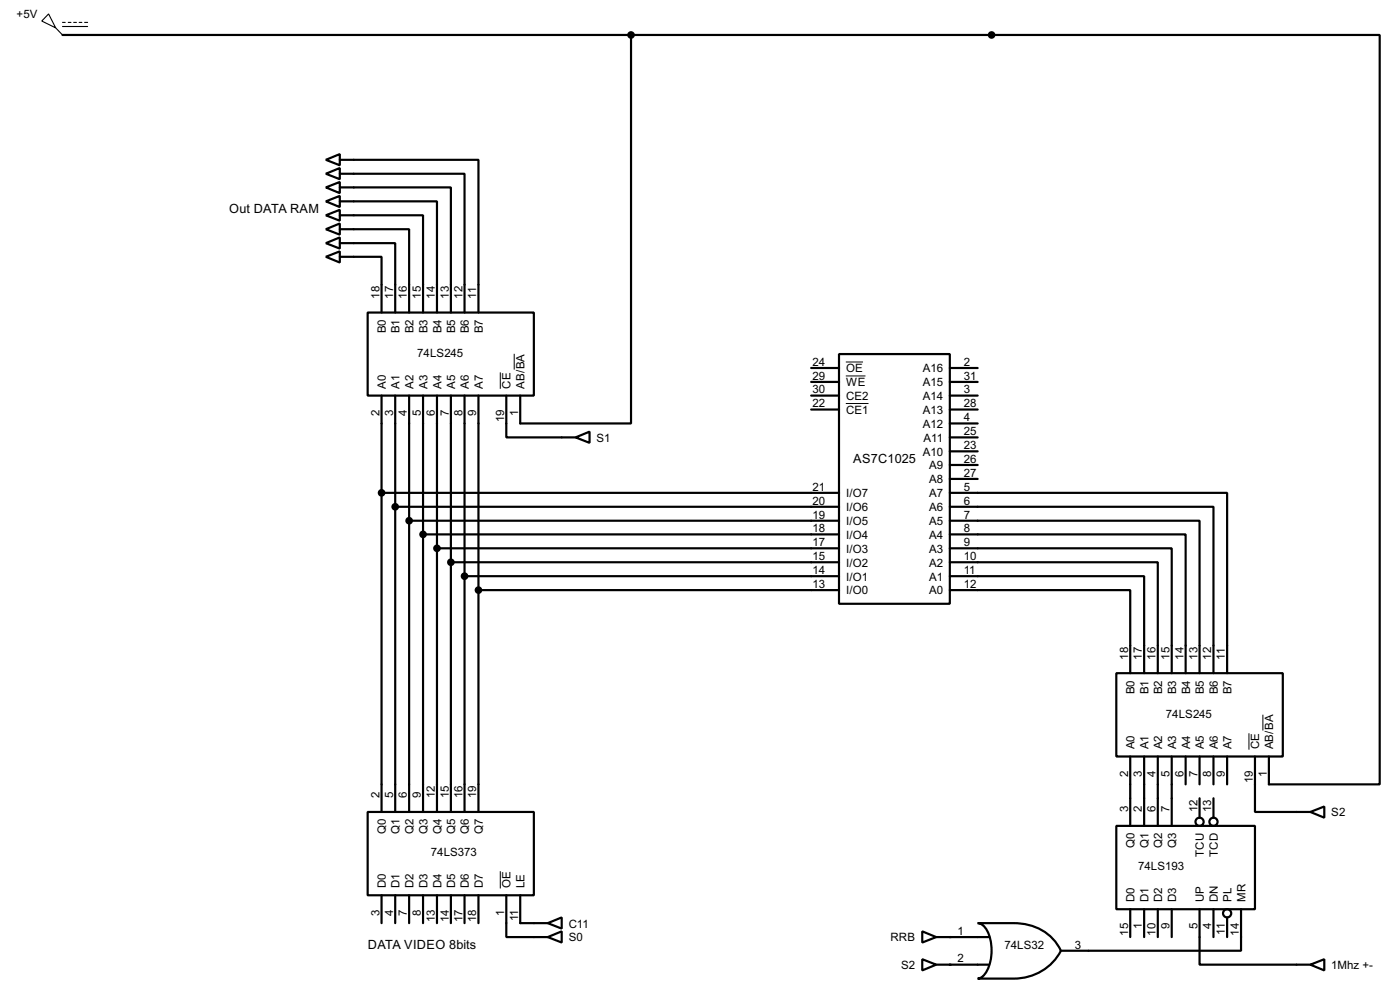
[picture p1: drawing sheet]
<svg xmlns="http://www.w3.org/2000/svg" width="256mm" height="180mm" viewBox="0 0 256 180" stroke-linecap="round" stroke-linejoin="round" font-family="sans-serif">
<g fill="none" stroke="#000" stroke-width=".4">
<path d="M11.5 6.4h241.3v137.2h-20.3v-5.1M115.6 6.4v71.1h-20.3v-5.1M59.7 39.4l2.6-1v2zM59.7 36.9l2.6-1v2zM59.7 34.3l2.6-1v2.1zM59.7 31.8l2.6-1v2zM59.7 29.3l2.6-1.1v2.1zM62.3 39.4h15.2v17.8M62.3 36.9h17.8v20.3M62.3 34.3h20.3v22.9M62.3 31.8h22.8v25.4M62.3 29.3h25.4v27.9"/>
<path d="M59.7 47l2.6-1v2.1zM59.7 44.5l2.6-1v2zM59.7 42l2.6-1.1v2.1zM62.3 47h7.6v10.2M62.3 44.5h10.1v12.7M62.3 42h12.7v15.2M67.4 57.2h30.4v15.2h-30.4zM69.9 72.4v76.2M72.4 72.4v76.2M75 72.4v76.2M77.5 72.4v76.2M80.1 72.4v76.2"/>
<path d="M82.6 72.4v76.2M85.1 72.4v76.2M87.7 72.4v76.2M92.8 72.4v7.7h12.7M148.6 75h5.1M148.6 72.4h5.1M148.6 69.9h5.1M148.6 67.4h5.1M153.7 64.8h20.3v45.7h-20.3zM174 77.5h5.1M174 75h5.1M174 72.4h5.1"/>
<path d="M174 69.9h5.1M174 67.4h5.1M69.9 90.2h83.8M72.4 92.8h81.3M75 95.3h78.7M77.5 97.8h76.2M105.5 80.1l2.5-1.1v2.1zM174 97.8h43.2v25.4M174 95.3h45.8v27.9M174 92.8h48.3v30.4M174 90.2h50.8v33M174 87.7h5.1"/>
<path d="M174 85.1h5.1M174 82.6h5.1M174 80.1h5.1M80.1 100.4h73.6M82.6 102.9h71.1M85.1 105.5h68.6M87.7 108h66M174 108h33.1v15.2M174 105.5h35.6v17.7M174 102.9h38.1v20.3M174 100.4h40.7v22.8M204.5 123.2h30.5v15.3h-30.5z"/>
<path d="M207.1 138.5v12.7M209.6 138.5v12.7M212.1 138.5v12.7M214.7 138.5v12.7M217.2 138.5v5.1M219.8 138.5v5.1M222.3 138.5v5.1M224.8 138.5v5.1M229.9 138.5v10.1h10.2M67.4 148.6h30.4v15.3h-30.4zM204.5 151.2h25.4v15.2h-25.4zM219.8 146.1v3.6"/>
<path d="M222.3 146.1v3.6M240.1 148.6l2.5-1v2.1zM69.9 163.9v5.1M72.4 163.9v5.1M75 163.9v5.1M77.5 163.9v5.1M80.1 163.9v5.1M82.6 163.9v5.1M85.1 163.9v5.1M87.7 163.9v5.1M92.8 163.9v7.6h7.6M95.3 163.9v5.1h5.1"/>
<path d="M100.4 169l2.5-1.1v2.1zM100.4 171.5l2.5-1v2zM169 170.5l2.5 1-2.5 1zM169 175.6l2.5 1-2.5 1zM171.5 171.5h9.7M171.5 176.6h9.7M179.1 169h6.6a9.2 9.2 0 0 1 8.7 5 9.6 9.6 0 0 1-8.7 5.1h-6.6a2.32 2.32 0 0 0 1.7-1.5 8.3 8.3 0 0 0-.3-7.9l-.9-.7zM207.1 166.4v5.1M209.6 166.4v5.1M212.1 166.4v5.1M214.7 166.4v5.1M219.8 166.4v10.2h20.3"/>
<path d="M222.3 166.4v5.1M224.8 167.9v3.6M227.4 166.4v7.6h-33M240.1 176.6l2.5-1v2z"/>
<circle cx="219.7" cy="150.4" r=".75"/>
<circle cx="222.3" cy="150.4" r=".75"/>
<circle cx="224.8" cy="167.2" r=".75"/>
</g>
<g fill="#000">
<circle cx="174" cy="176.6" r=".2"/>
<circle cx="174" cy="171.5" r=".2"/>
</g>
<path d="M8.9 2.6l1.3 2.5-2.5-1.2zM10.2 5.1l1.3 1.3M11.5 4.1h.5M11.5 4.9h4.6M12.5 4.1h.5M13.5 4.1h.5M14.5 4.1h.5M15.5 4.1h.6" fill="none" stroke="#000" stroke-width=".2"/>
<path d="M91.7 68.1v3M94.2 64.8v2.9M155 73.9h4.1M155 68.8h3.6M155 66.3h3.1M228.8 134.2v3M231.4 130.8v2.9M91.7 159.5v3.1" fill="none" stroke="#000" stroke-width=".18"/>
<g fill="#000" stroke="#000" stroke-width=".4">
<circle cx="115.6" cy="6.4" r=".5"/>
<circle cx="181.6" cy="6.4" r=".5"/>
<circle cx="69.9" cy="90.2" r=".5"/>
<circle cx="72.4" cy="92.8" r=".5"/>
<circle cx="74.9" cy="95.3" r=".5"/>
<circle cx="77.5" cy="97.8" r=".5"/>
<circle cx="80" cy="100.4" r=".5"/>
<circle cx="82.6" cy="102.9" r=".5"/>
<circle cx="85.1" cy="105.5" r=".5"/>
<circle cx="87.6" cy="108" r=".5"/>
</g>
<g font-size="2.6">
<text x="42" y="39.1">Out DATA RAM</text>
<text x="156.3" y="84.8">AS7C1025</text>
<text x="67.4" y="173.7">DATA VIDEO 8bits</text>
</g>
<g font-size="2.4">
<text x="3.1" y="3.4">+5V</text>
<text x="69.5" y="54.7" transform="rotate(-90 69.5 54.7)">18</text>
<text x="72" y="54.7" transform="rotate(-90 72 54.7)">17</text>
<text x="74.6" y="54.7" transform="rotate(-90 74.6 54.7)">16</text>
<text x="77.1" y="54.7" transform="rotate(-90 77.1 54.7)">15</text>
<text x="79.7" y="54.7" transform="rotate(-90 79.7 54.7)">14</text>
<text x="82.2" y="54.7" transform="rotate(-90 82.2 54.7)">13</text>
<text x="84.7" y="54.7" transform="rotate(-90 84.7 54.7)">12</text>
<text x="87.3" y="54.7" transform="rotate(-90 87.3 54.7)">11</text>
<text x="70.7" y="61" transform="rotate(-90 70.7 61)">B0</text>
<text x="73.2" y="61" transform="rotate(-90 73.2 61)">B1</text>
<text x="75.8" y="61" transform="rotate(-90 75.8 61)">B2</text>
<text x="76.5" y="65.4">74LS245</text>
<text x="78.3" y="61" transform="rotate(-90 78.3 61)">B3</text>
<text x="80.9" y="61" transform="rotate(-90 80.9 61)">B4</text>
<text x="83.4" y="61" transform="rotate(-90 83.4 61)">B5</text>
<text x="85.9" y="61" transform="rotate(-90 85.9 61)">B6</text>
<text x="88.5" y="61" transform="rotate(-90 88.5 61)">B7</text>
<text x="70.7" y="71.1" transform="rotate(-90 70.7 71.1)">A0</text>
<text x="73.2" y="71.1" transform="rotate(-90 73.2 71.1)">A1</text>
<text x="75.8" y="71.1" transform="rotate(-90 75.8 71.1)">A2</text>
<text x="78.3" y="71.1" transform="rotate(-90 78.3 71.1)">A3</text>
<text x="80.9" y="71.1" transform="rotate(-90 80.9 71.1)">A4</text>
<text x="83.4" y="71.1" transform="rotate(-90 83.4 71.1)">A5</text>
<text x="85.9" y="71.1" transform="rotate(-90 85.9 71.1)">A6</text>
<text x="88.5" y="71.1" transform="rotate(-90 88.5 71.1)">A7</text>
<text x="93.6" y="71.1" transform="rotate(-90 93.6 71.1)">CE</text>
<text x="96.1" y="71.1" transform="rotate(-90 96.1 71.1)">AB/BA</text>
<text x="148.9" y="72">30</text>
<text x="148.9" y="69.5">29</text>
<text x="148.9" y="67">24</text>
<text x="155" y="70.7">WE</text>
<text x="155" y="68.1">OE</text>
<text x="169" y="70.7">A15</text>
<text x="169" y="68.1">A16</text>
<text x="176.6" y="72">3</text>
<text x="176.6" y="69.5">31</text>
<text x="176.6" y="67">2</text>
<text x="69.5" y="76.1" transform="rotate(-90 69.5 76.1)">2</text>
<text x="72" y="76.1" transform="rotate(-90 72 76.1)">3</text>
<text x="74.6" y="76.1" transform="rotate(-90 74.6 76.1)">4</text>
<text x="77.1" y="76.1" transform="rotate(-90 77.1 76.1)">5</text>
<text x="79.7" y="76.1" transform="rotate(-90 79.7 76.1)">6</text>
<text x="82.2" y="76.1" transform="rotate(-90 82.2 76.1)">7</text>
<text x="84.7" y="76.1" transform="rotate(-90 84.7 76.1)">8</text>
<text x="87.3" y="76.1" transform="rotate(-90 87.3 76.1)">9</text>
<text x="92.4" y="77.3" transform="rotate(-90 92.4 77.3)">19</text>
<text x="94.9" y="76.1" transform="rotate(-90 94.9 76.1)">1</text>
<text x="148.9" y="74.6">22</text>
<text x="155" y="75.8">CE1</text>
<text x="155" y="73.2">CE2</text>
<text x="169" y="75.8">A13</text>
<text x="169" y="73.2">A14</text>
<text x="176.6" y="77.1">4</text>
<text x="176.6" y="74.6">28</text>
<text x="109.3" y="80.8">S1</text>
<text x="169" y="83.4">A10</text>
<text x="169" y="78.3">A12</text>
<text x="169.2" y="80.8">A11</text>
<text x="176.6" y="82.2">23</text>
<text x="176.6" y="79.7">25</text>
<text x="148.9" y="89.8">21</text>
<text x="170.2" y="88.5">A8</text>
<text x="170.2" y="85.9">A9</text>
<text x="176.6" y="89.8">5</text>
<text x="176.6" y="87.3">27</text>
<text x="176.6" y="84.7">26</text>
<text x="148.9" y="94.9">19</text>
<text x="148.9" y="92.4">20</text>
<text x="155" y="93.6">I/O6</text>
<text x="155" y="91">I/O7</text>
<text x="170.2" y="93.6">A6</text>
<text x="170.2" y="91">A7</text>
<text x="176.6" y="94.9">7</text>
<text x="176.6" y="92.4">6</text>
<text x="148.9" y="100">17</text>
<text x="148.9" y="97.4">18</text>
<text x="155" y="101.2">I/O3</text>
<text x="155" y="98.6">I/O4</text>
<text x="155" y="96.1">I/O5</text>
<text x="170.2" y="101.2">A3</text>
<text x="170.2" y="98.6">A4</text>
<text x="170.2" y="96.1">A5</text>
<text x="176.6" y="100">9</text>
<text x="176.6" y="97.4">8</text>
<text x="148.9" y="107.6">13</text>
<text x="148.9" y="105.1">14</text>
<text x="148.9" y="102.5">15</text>
<text x="155" y="106.3">I/O1</text>
<text x="155" y="103.7">I/O2</text>
<text x="170.2" y="106.3">A1</text>
<text x="170.2" y="103.7">A2</text>
<text x="176.6" y="107.6">12</text>
<text x="176.6" y="105.1">11</text>
<text x="176.6" y="102.5">10</text>
<text x="155" y="108.8">I/O0</text>
<text x="170.2" y="108.8">A0</text>
<text x="206.7" y="120.7" transform="rotate(-90 206.7 120.7)">18</text>
<text x="209.2" y="120.7" transform="rotate(-90 209.2 120.7)">17</text>
<text x="211.7" y="120.7" transform="rotate(-90 211.7 120.7)">16</text>
<text x="214.3" y="120.7" transform="rotate(-90 214.3 120.7)">15</text>
<text x="216.8" y="120.7" transform="rotate(-90 216.8 120.7)">14</text>
<text x="219.4" y="120.7" transform="rotate(-90 219.4 120.7)">13</text>
<text x="221.9" y="120.7" transform="rotate(-90 221.9 120.7)">12</text>
<text x="224.4" y="120.7" transform="rotate(-90 224.4 120.7)">11</text>
<text x="207.9" y="127.1" transform="rotate(-90 207.9 127.1)">B0</text>
<text x="210.4" y="127.1" transform="rotate(-90 210.4 127.1)">B1</text>
<text x="212.9" y="127.1" transform="rotate(-90 212.9 127.1)">B2</text>
<text x="213.6" y="131.4">74LS245</text>
<text x="215.5" y="127.1" transform="rotate(-90 215.5 127.1)">B3</text>
<text x="218" y="127.1" transform="rotate(-90 218 127.1)">B4</text>
<text x="220.6" y="127.1" transform="rotate(-90 220.6 127.1)">B5</text>
<text x="223.1" y="127.1" transform="rotate(-90 223.1 127.1)">B6</text>
<text x="225.6" y="127.1" transform="rotate(-90 225.6 127.1)">B7</text>
<text x="207.9" y="137.2" transform="rotate(-90 207.9 137.2)">A0</text>
<text x="210.4" y="137.2" transform="rotate(-90 210.4 137.2)">A1</text>
<text x="212.9" y="137.2" transform="rotate(-90 212.9 137.2)">A2</text>
<text x="215.5" y="137.2" transform="rotate(-90 215.5 137.2)">A3</text>
<text x="218" y="137.2" transform="rotate(-90 218 137.2)">A4</text>
<text x="220.6" y="137.2" transform="rotate(-90 220.6 137.2)">A5</text>
<text x="223.1" y="137.2" transform="rotate(-90 223.1 137.2)">A6</text>
<text x="225.6" y="137.2" transform="rotate(-90 225.6 137.2)">A7</text>
<text x="230.7" y="137.2" transform="rotate(-90 230.7 137.2)">CE</text>
<text x="233.3" y="137.2" transform="rotate(-90 233.3 137.2)">AB/BA</text>
<text x="206.7" y="142.2" transform="rotate(-90 206.7 142.2)">2</text>
<text x="209.2" y="142.2" transform="rotate(-90 209.2 142.2)">3</text>
<text x="211.7" y="142.2" transform="rotate(-90 211.7 142.2)">4</text>
<text x="214.3" y="142.2" transform="rotate(-90 214.3 142.2)">5</text>
<text x="216.8" y="142.2" transform="rotate(-90 216.8 142.2)">6</text>
<text x="219.4" y="142.2" transform="rotate(-90 219.4 142.2)">7</text>
<text x="221.9" y="142.1" transform="rotate(-90 221.9 142.1)">8</text>
<text x="224.4" y="142.2" transform="rotate(-90 224.4 142.2)">9</text>
<text x="229.5" y="143.3" transform="rotate(-90 229.5 143.3)">19</text>
<text x="232.1" y="142.2" transform="rotate(-90 232.1 142.2)">1</text>
<text x="69.5" y="146.1" transform="rotate(-90 69.5 146.1)">2</text>
<text x="72" y="146.1" transform="rotate(-90 72 146.1)">5</text>
<text x="74.6" y="146.1" transform="rotate(-90 74.6 146.1)">6</text>
<text x="77.1" y="146.1" transform="rotate(-90 77.1 146.1)">9</text>
<text x="79.7" y="146.1" transform="rotate(-90 79.7 146.1)">12</text>
<text x="82.2" y="146.1" transform="rotate(-90 82.2 146.1)">15</text>
<text x="84.7" y="146.1" transform="rotate(-90 84.7 146.1)">16</text>
<text x="87.3" y="146.1" transform="rotate(-90 87.3 146.1)">19</text>
<text x="206.7" y="148.6" transform="rotate(-90 206.7 148.6)">3</text>
<text x="209.2" y="148.6" transform="rotate(-90 209.2 148.6)">2</text>
<text x="211.7" y="148.6" transform="rotate(-90 211.7 148.6)">6</text>
<text x="214.3" y="148.6" transform="rotate(-90 214.3 148.6)">7</text>
<text x="219.4" y="148.6" transform="rotate(-90 219.4 148.6)">12</text>
<text x="221.9" y="148.6" transform="rotate(-90 221.9 148.6)">13</text>
<text x="243.9" y="149.4">S2</text>
<text x="70.7" y="152.7" transform="rotate(-90 70.7 152.7)">Q0</text>
<text x="73.2" y="152.7" transform="rotate(-90 73.2 152.7)">Q1</text>
<text x="75.8" y="152.7" transform="rotate(-90 75.8 152.7)">Q2</text>
<text x="78.3" y="152.7" transform="rotate(-90 78.3 152.7)">Q3</text>
<text x="80.9" y="152.7" transform="rotate(-90 80.9 152.7)">Q4</text>
<text x="83.4" y="152.7" transform="rotate(-90 83.4 152.7)">Q5</text>
<text x="85.9" y="152.7" transform="rotate(-90 85.9 152.7)">Q6</text>
<text x="88.5" y="152.7" transform="rotate(-90 88.5 152.7)">Q7</text>
<text x="207.9" y="155.3" transform="rotate(-90 207.9 155.3)">Q0</text>
<text x="210.4" y="155.3" transform="rotate(-90 210.4 155.3)">Q1</text>
<text x="212.9" y="155.3" transform="rotate(-90 212.9 155.3)">Q2</text>
<text x="215.5" y="155.3" transform="rotate(-90 215.5 155.3)">Q3</text>
<text x="79" y="156.8">74LS373</text>
<text x="208.5" y="159.3">74LS193</text>
<text x="220.6" y="156.9" transform="rotate(-90 220.6 156.9)">TCU</text>
<text x="223.1" y="156.9" transform="rotate(-90 223.1 156.9)">TCD</text>
<text x="69.5" y="167.5" transform="rotate(-90 69.5 167.5)">3</text>
<text x="70.7" y="162.6" transform="rotate(-90 70.7 162.6)">D0</text>
<text x="72" y="167.6" transform="rotate(-90 72 167.6)">4</text>
<text x="73.2" y="162.6" transform="rotate(-90 73.2 162.6)">D1</text>
<text x="74.6" y="167.6" transform="rotate(-90 74.6 167.6)">7</text>
<text x="75.8" y="162.6" transform="rotate(-90 75.8 162.6)">D2</text>
<text x="77.1" y="167.6" transform="rotate(-90 77.1 167.6)">8</text>
<text x="78.3" y="162.6" transform="rotate(-90 78.3 162.6)">D3</text>
<text x="80.9" y="162.6" transform="rotate(-90 80.9 162.6)">D4</text>
<text x="83.4" y="162.6" transform="rotate(-90 83.4 162.6)">D5</text>
<text x="85.9" y="162.6" transform="rotate(-90 85.9 162.6)">D6</text>
<text x="88.5" y="162.6" transform="rotate(-90 88.5 162.6)">D7</text>
<text x="92.4" y="167.6" transform="rotate(-90 92.4 167.6)">1</text>
<text x="93.6" y="162.6" transform="rotate(-90 93.6 162.6)">OE</text>
<text x="96.1" y="162.6" transform="rotate(-90 96.1 162.6)">LE</text>
<text x="207.9" y="165.1" transform="rotate(-90 207.9 165.1)">D0</text>
<text x="210.4" y="165.1" transform="rotate(-90 210.4 165.1)">D1</text>
<text x="212.9" y="165.1" transform="rotate(-90 212.9 165.1)">D2</text>
<text x="215.5" y="165.1" transform="rotate(-90 215.5 165.1)">D3</text>
<text x="220.6" y="165.1" transform="rotate(-90 220.6 165.1)">UP</text>
<text x="223.1" y="165.1" transform="rotate(-90 223.1 165.1)">DN</text>
<text x="225.6" y="165.1" transform="rotate(-90 225.6 165.1)">PL</text>
<text x="228.2" y="165.1" transform="rotate(-90 228.2 165.1)">MR</text>
<text x="79.6" y="168.7" transform="rotate(-90 79.6 168.7)">13</text>
<text x="82.2" y="168.7" transform="rotate(-90 82.2 168.7)">14</text>
<text x="84.7" y="168.7" transform="rotate(-90 84.7 168.7)">17</text>
<text x="87.3" y="168.7" transform="rotate(-90 87.3 168.7)">18</text>
<text x="94.9" y="168.6" transform="rotate(-90 94.9 168.6)">11</text>
<text x="104.2" y="169.8">C11</text>
<text x="104.2" y="172.3">S0</text>
<text x="163.1" y="172.3">RRB</text>
<text x="175.4" y="171.1">1</text>
<text x="184" y="173.7">74LS32</text>
<text x="196.9" y="173.6">3</text>
<text x="206.7" y="171.3" transform="rotate(-90 206.7 171.3)">15</text>
<text x="209.2" y="170.1" transform="rotate(-90 209.2 170.1)">1</text>
<text x="211.7" y="171.2" transform="rotate(-90 211.7 171.2)">10</text>
<text x="214.3" y="170.1" transform="rotate(-90 214.3 170.1)">9</text>
<text x="219.4" y="170.1" transform="rotate(-90 219.4 170.1)">5</text>
<text x="221.9" y="170.1" transform="rotate(-90 221.9 170.1)">4</text>
<text x="224.4" y="171.1" transform="rotate(-90 224.4 171.1)">11</text>
<text x="227" y="171.3" transform="rotate(-90 227 171.3)">14</text>
<text x="165.1" y="177.4">S2</text>
<text x="175.4" y="176.2">2</text>
<text x="243.9" y="177.4">1Mhz +-</text>
</g>
</svg>
